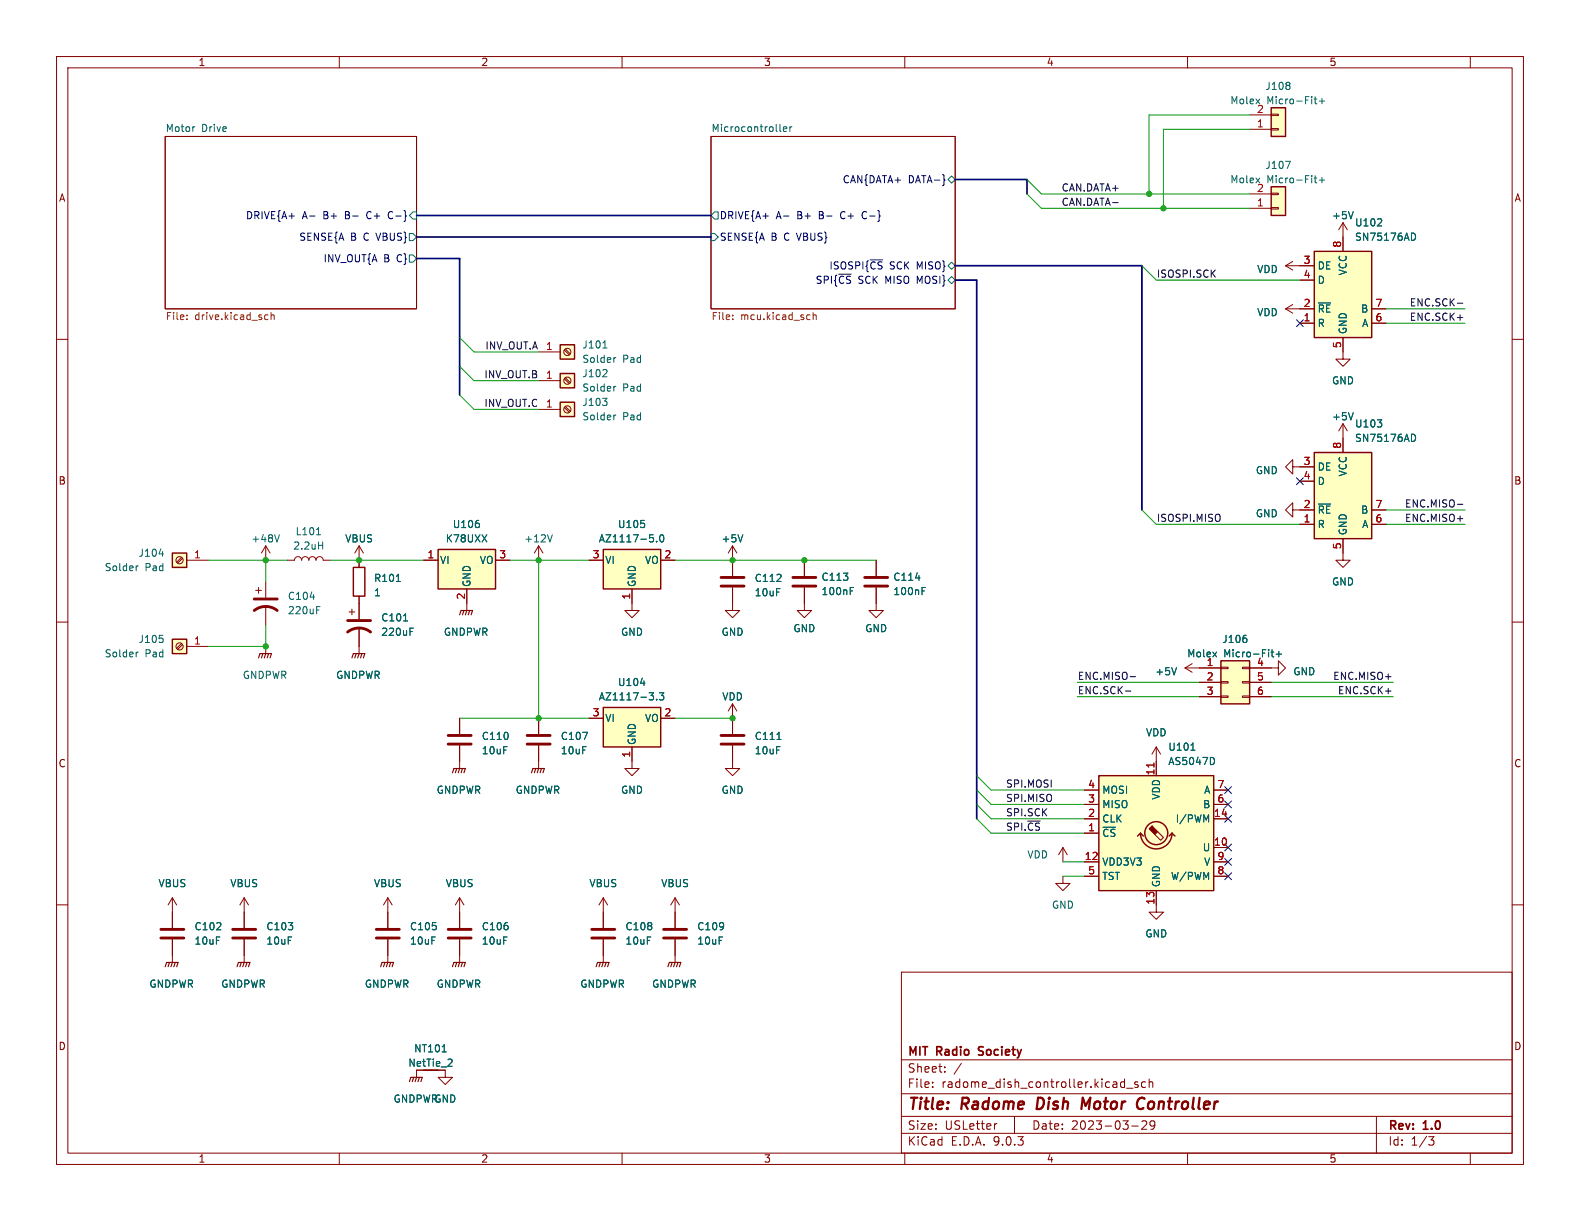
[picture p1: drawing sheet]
<svg xmlns="http://www.w3.org/2000/svg" width="279mm" height="216mm" viewBox="0 0 279 216" stroke-linecap="round" stroke-linejoin="round" font-family="sans-serif">
<g fill="none" stroke="#840000" stroke-width=".18">
<path d="M10 10h259.4v195.9h-259.4zM12 12h255.4v191.9h-255.4zM60 10v2M110 10v2M160 10v2M210 10v2M260 10v2M29.2 24.1h44.5v30.5h-44.5zM125.7 24.1h43.2v30.5h-43.2zM10 60h2M267.4 60h2M237.5 97.8v1.3h1.3l-1.3 1.2-1.3-1.2h1.3"/>
<path d="M10 110h2M267.4 110h2M30.5 158.8l-.8 1.2M30.5 158.8l.7 1.2M30.5 158.8v2.5M188 154.9v1.3h1.2l-1.2 1.3-1.3-1.3h1.3M188 149.9l-.8 1.2M188 149.9l.7 1.2M188 149.9v2.5M10 160h2M159.4 171.9h108v32h-108zM267.4 160h2"/>
<path d="M159.4 197.4h108M159.4 193.4h108M159.4 187.4h108M164.9 192.1v.2M164.9 191.4v.1M167.1 189.4v.2M167.1 188.7v.1M170 188l-1.3 1.9M176.3 198.7l-.3 .1M179.4 197.4v3M198.7 191.3l.2 .1M198.9 190.8v1.5"/>
<path d="M198.9 192.2l-.2 .1M199.2 192.4h1.2M200.1 199.1h1.2M201.2 191.4l-.3-.1-.3 .2 .1 .2 .5 .2v.3h-.6M201.9 198.3l.6-.1 .2 .1 .1 .3-.9 1.1h.9M202.6 191.4l-.5-.1-.2 .3v.4l.1 .2h.6M203.2 191.4l.2-.1 .4 .1 .1 .9M203.2 190.8v1.5M204.2 198.8l-.3 .3h-.3l-.2-.3 .1-.5 .4-.1 .2 .1a.99 .99 0 0 1-.3 1.4h-.3M243.4 197.4v6.5M60 203.9v2M110 203.9v2"/>
<path d="M159.4 200.4h108M160 203.9v2M210 203.9v2M252.6 201h1l-.5 .6 .4 .1 .1 .5-.3 .3h-.4M260 203.9v2"/>
</g>
<path d="M183.6 194.1l-.3 2h.5M192.8 194.1l-.8 1.4-.5-1.4-.3 2M201.9 194.1l.5 .2M202.2 195.9l-.4 .2" fill="none" stroke="#840000" stroke-width=".4"/>
<path d="M173 186.5l.2 .1M173.1 185.2v.4" fill="none" stroke="#840000" stroke-width=".3"/>
<g fill="none" stroke="#006464" stroke-width=".18">
<path d="M34.3 22.4h.2M73 37.5h.7v1.2h-.7l-.6-.6zM126.4 37.5h.6v1.2h-.6l-.7-.6zM137.9 23.1l.2 .2M138.5 22.8l.6-.1v-.2l-.4-.1-.2 .2 .1 .6h.5M139.7 22.4v.9M140 22.4l-.3 .3M167.6 31.8l.7-.7 .6 .7-.6 .6zM72.4 41.3h.6l.7 .6-.7 .6h-.6zM72.4 45.1h.6l.7 .6-.7 .7h-.6zM125.7 41.3h.7l.6 .6-.6 .6h-.7zM167.6 47l.7-.6 .6 .6-.6 .6z"/>
<path d="M168.3 48.9l.6 .6-.6 .7-.7-.7z"/>
</g>
<path d="M68.9 37.5l-.2 .5 .2 .6M152.7 37.5l-.3 .5 .3 .6M167 31.8h.1l-.1 .1" fill="none" stroke="#000084" stroke-width=".18"/>
<path d="M33.1 56.4v.1M33.1 55.7v.2M47 55.7h.4M47.4 56.5h-.4M47.9 55.8l.2-.1h.3l.1 .8M47.9 55.2v1.3M129.6 56.4v.1M129.6 55.7v.2M143.1 55.7h.1M143.2 56.5h-.1M143.8 55.2v1.3M143.8 55.8l.2-.1h.3v.8" fill="none" stroke="#725600" stroke-width=".18"/>
<path d="M215.9 116.8h5.1v7.7h-5.1z" fill="#ffffc2"/>
<path d="M215.9 116.8h5.1v7.7h-5.1z" fill="none" stroke="#840000" stroke-width=".25"/>
<g fill="none" stroke="#840000" stroke-width=".18">
<path d="M209.5 118.1h6.4M209.5 118.1l1.3 .8M210.8 117.3l-1.3 .8M215.9 118h1.3v.2h-1.3zM219.7 118h1.3v.2h-1.3zM221 118.1h5.1v-1.3l1.2 1.3-1.2 1.3v-1.3M204.5 132.1l-.8 1.3M204.5 132.1l.7 1.3M204.5 132.1v2.5M212.1 120.7h3.8M212.1 123.2h3.8M215.9 120.5h1.3v.3h-1.3z"/>
<path d="M215.9 123.1h1.3v.2h-1.3zM219.7 120.5h1.3v.3h-1.3zM219.7 123.1h1.3v.2h-1.3zM221 120.7h3.8M221 123.2h3.8M204.5 160v1.3h1.2l-1.2 1.3-1.3-1.3h1.3"/>
</g>
<path d="M208 118.1l-.4 1.2M220.4 112.9l.1 .2-.1 .4M224.8 115.3h.4M224.9 114.9v1.1l.3 .1M225.7 115.7h.9M226.2 115.2v.9" fill="none" stroke="#006464" stroke-width=".18"/>
<path d="M194.3 137.2h20.3v20.3h-20.3z" fill="#ffffc2"/>
<g fill="none" stroke="#840000" stroke-width=".25">
<path d="M194.3 137.2h20.3v20.3h-20.3zM201.7 147.3a2.79 2.79 0 0 0 2.8 2.8 2.79 2.79 0 0 0 2.8-2.8M201.7 147.3l-.5 .5M201.7 147.3l.5 .5M207.3 147.3l-.5 .5M207.3 147.3l.5 .5"/>
<circle cx="204.5" cy="147.3" r="2.03"/>
</g>
<path d="M203.7 146.1l1 1-.5 .5-1-1 .5-.5 .1 .1z" fill="#840000" stroke="#840000" stroke-width=".18"/>
<g fill="none" stroke="#840000" stroke-width=".18">
<path d="M237.5 74.9l-.8 1.3M237.5 74.9l.8 1.3M237.5 74.9v2.6M47 96.5v2.6M47 96.5l-.8 1.3M47 96.5l.8 1.3M45.2 104.4h1M45.7 103.9v1M47 102.9v2.8M47 107.2v3.3M47 114.3v1.3M191.8 139.7h2.5"/>
<path d="M204.5 134.6v2.6M214.6 139.7h2.6M43.2 158.8v5.3M43.2 158.8l-.8 1.2M43.2 158.8l.7 1.2M68.6 158.8v2.5M68.6 158.8l-.8 1.2M68.6 158.8l.7 1.2M191.8 142.2h2.5M191.8 144.8h2.5M191.8 147.3h2.5M191.8 152.4h2.5"/>
<path d="M191.8 154.9h2.5M204.5 157.5v2.5M204.7 147.1l1 1-.5 .5-1-1M214.6 142.2h2.6M214.6 144.8h2.6M214.6 152.4h2.6M214.6 154.9h2.6M214.6 149.9h2.6M30.5 161.3v2.8M30.5 166.1v4.1M43.2 166.1v4.1M68.6 168.9v1.3"/>
</g>
<path d="M204.1 134.9v.7" fill="none" stroke="#a90000" stroke-width=".18"/>
<path d="M239.3 73l-.4 1.2M49.4 94.6l-.4 1.2M54.8 105.6h.8M56 107.9h.4M56 107.3h.6M210.6 132.7h.7M214.5 134l.3 .5-.3 .6M213.3 145l.4-.9v1.3" fill="none" stroke="#006464" stroke-width=".18"/>
<g fill="none" stroke="#840000" stroke-width=".2">
<path d="M45.7 116.3l.3-.7h2l-.2 .7M46.5 115.6l-.3 .7M47 115.6l-.3 .7M47.5 115.6l-.3 .7M29.2 170.9l.3-.7h2l-.3 .7M30 170.2l-.3 .7M30.5 170.2l-.3 .7M31 170.2l-.3 .7M41.9 170.9l.3-.7h2l-.3 .7M42.7 170.2l-.3 .7M43.2 170.2l-.3 .7M43.7 170.2l-.3 .7"/>
<path d="M67.3 170.9l.3-.7h2l-.3 .7M68.1 170.2l-.3 .7M68.6 170.2l-.3 .7M69.1 170.2l-.3 .7"/>
</g>
<path d="M45 108a3.3 3.3 0 0 1 4 0M45 105.9h4M28.4 164.3h4.1M28.4 165.9h4.1M41.1 164.3h4.1M41.1 165.9h4.1" fill="none" stroke="#840000" stroke-width=".51"/>
<path d="M30.5 113h2.5v2.6h-2.5z" fill="#ffffc2"/>
<path d="M30.5 113h2.5v2.6h-2.5z" fill="none" stroke="#840000" stroke-width=".25"/>
<g fill="none" stroke="#840000" stroke-width=".18">
<path d="M32.1 113.8l-.9 .8M32.3 114l-.9 .8M33 114.3h3.8"/>
<circle cx="31.7" cy="114.3" r=".63"/>
</g>
<path d="M24.4 115.3l-.3 .1M28.2 112.3h.6M28.7 112.9l.2 .2-.2 .4" fill="none" stroke="#006464" stroke-width=".18"/>
<path d="M30.5 97.8h2.5v2.5h-2.5z" fill="#ffffc2"/>
<path d="M30.5 97.8h2.5v2.5h-2.5zM62.5 100.3h2v5.1h-2z" fill="none" stroke="#840000" stroke-width=".25"/>
<g fill="none" stroke="#840000" stroke-width=".18">
<path d="M32.1 98.6l-.9 .8M32.3 98.7l-.9 .9M33 99.1h3.8M63.5 96.5l-.8 1.3M63.5 96.5l.8 1.3M63.5 96.5v3.8M61.7 108.2h1M62.2 107.7v1M63.5 105.4v4.1M63.5 111v4.6"/>
<circle cx="31.7" cy="99.1" r=".63"/>
</g>
<path d="M28.1 97.9h.8M24.4 100.1l-.3 .1M70.1 102.8h.7M71.4 109.8h.7M72.5 111.7h.4M72.5 111.1h.6" fill="none" stroke="#006464" stroke-width=".18"/>
<path d="M61.5 111.8a3.3 3.3 0 0 1 4 0M61.5 109.7h4" fill="none" stroke="#840000" stroke-width=".51"/>
<path d="M62.2 116.3l.3-.7h2l-.2 .7M63 115.6l-.3 .7M63.5 115.6l-.3 .7M64 115.6l-.2 .7" fill="none" stroke="#840000" stroke-width=".2"/>
<path d="M224.8 19.1h2.5v5h-2.5z" fill="#ffffc2"/>
<path d="M224.8 19.1h2.5v5h-2.5z" fill="none" stroke="#840000" stroke-width=".25"/>
<path d="M221 22.9h3.8M221 20.3h3.8M224.8 22.7h1.3v.3h-1.3zM224.8 20.2h1.3v.2h-1.3z" fill="none" stroke="#840000" stroke-width=".18"/>
<path d="M228 14.6l.1 .2-.1 .2M228 15.2l.1 .1-.1 .5M232.4 17.5h.5M232.6 17.1v1.1l.3 .2M233.3 17.9h1M233.8 17.4v1" fill="none" stroke="#006464" stroke-width=".18"/>
<path d="M224.8 33h2.5v5.1h-2.5z" fill="#ffffc2"/>
<path d="M224.8 33h2.5v5.1h-2.5z" fill="none" stroke="#840000" stroke-width=".25"/>
<g fill="none" stroke="#840000" stroke-width=".18">
<path d="M221 36.8h3.8M221 34.3h3.8M224.8 36.7h1.3v.3h-1.3zM224.8 34.2h1.3v.2h-1.3zM95.2 96.5v2.6M95.2 96.5l-.7 1.3M95.2 96.5l.8 1.3M82.5 106.7v1.3M111.8 106.7v1.3h1.2l-1.2 1.2-1.3-1.2h1.3M142.2 106.7v1.3h1.3l-1.3 1.2-1.2-1.2h1.2M81.3 127v2.8M81.3 131.8v4.1"/>
<path d="M95.2 127v2.8M95.2 131.8v4.1M111.8 134.6v1.3h1.2l-1.2 1.3-1.3-1.3h1.3M81.3 158.8v5.3M81.3 158.8l-.8 1.2M81.3 158.8l.7 1.2M106.7 158.8v5.3M106.7 158.8l-.8 1.2M106.7 158.8l.7 1.2M119.4 158.8l-.8 1.2M119.4 158.8l.7 1.2M119.4 158.8v5.3"/>
<path d="M68.6 161.3v2.8M68.6 166.1v2.8M81.3 166.1v4.1M106.7 166.1v4.1M119.4 166.1v4.1M73.7 189.2v1.3M78.7 189.2v1.3h1.3l-1.3 1.3-1.2-1.3h1.2"/>
</g>
<path d="M227.3 28.5h.9l-.6 1.3M232.4 31.5h.5M232.6 31.1v1l.3 .2M233.3 31.8h1M233.8 31.4v.9M97.7 94.6l-.5 1.2M103 129.5h.9l-.6 1.3M78.2 186h.7M79.7 187.3l.2 .2v.3l-.7 .7h.7" fill="none" stroke="#006464" stroke-width=".18"/>
<g fill="none" stroke="#840000" stroke-width=".2">
<path d="M81.3 108.7l.2-.7h2.1l-.3 .7M82 108l-.2 .7M82.5 108l-.2 .7M83.1 108l-.3 .7M80 136.7l.3-.8h2l-.3 .8M80.8 135.9l-.3 .8M81.3 135.9l-.3 .8M81.8 135.9l-.3 .8M94 136.7l.2-.8h2.1l-.3 .8M94.7 135.9l-.2 .8M95.2 135.9l-.2 .8M95.8 135.9l-.3 .8"/>
<path d="M80 170.9l.3-.7h2l-.3 .7M80.8 170.2l-.3 .7M81.3 170.2l-.3 .7M81.8 170.2l-.3 .7M105.4 170.9l.3-.7h2l-.3 .7M106.2 170.2l-.3 .7M106.7 170.2l-.3 .7M107.2 170.2l-.3 .7M118.1 170.9l.3-.7h2l-.3 .7M118.9 170.2l-.3 .7M119.4 170.2l-.3 .7M119.9 170.2l-.3 .7"/>
<path d="M72.4 191.3l.2-.8h2.1l-.3 .8M73.2 190.5l-.3 .8M73.7 190.5l-.3 .8M74.2 190.5l-.3 .8"/>
</g>
<path d="M79.2 130h4.1M79.2 131.6h4.1M93.2 130h4.1M93.2 131.6h4.1M66.5 164.3h4.1M66.5 165.9h4.1M79.2 164.3h4.1M79.2 165.9h4.1M104.6 164.3h4.1M104.6 165.9h4.1M117.3 164.3h4.1M117.3 165.9h4.1" fill="none" stroke="#840000" stroke-width=".51"/>
<path d="M106.7 125.1h10.1v7h-10.1z" fill="#ffffc2"/>
<path d="M106.7 125.1h10.1v7h-10.1z" fill="none" stroke="#840000" stroke-width=".25"/>
<g fill="none" stroke="#840000" stroke-width=".18">
<path d="M237.5 39.4l-.8 1.2M237.5 39.4l.8 1.2M237.5 39.4v2.5M227.3 47l1.3 .8M227.3 47h2.6M227.3 54.6l1.3 .8M227.3 54.6h2.6M228.6 46.2l-1.3 .8M228.6 53.8l-1.3 .8M237.5 62.2v1.3h1.3l-1.3 1.3-1.3-1.3h1.3M228.6 90.2v-1.3l-1.3 1.3 1.3 1.2v-1.2h1.3M228.6 82.6v-1.3l-1.3 1.3 1.3 1.2v-1.2h1.3"/>
<path d="M104.1 127h2.6M111.8 132.1v2.5M116.8 127h2.6"/>
</g>
<path d="M239.3 37.4l-.4 1.3M113.3 120.8h.8M116.1 123.6v.2M116.6 122.5h.8l-.4 .5 .3 .1v.5l-.2 .2-.5-.2" fill="none" stroke="#006464" stroke-width=".18"/>
<path d="M232.4 44.5h10.2v15.2h-10.2z" fill="#ffffc2"/>
<path d="M232.4 44.5h10.2v15.2h-10.2z" fill="none" stroke="#840000" stroke-width=".25"/>
<path d="M229.9 47h2.5M229.9 49.5h2.5M229.9 54.6h2.5M229.9 57.2h2.5M237.5 41.9v2.6M237.5 59.7v2.5M242.6 54.6h2.5M242.6 57.2h2.5" fill="none" stroke="#840000" stroke-width=".18"/>
<path d="M243.6 39.9h.7M244.3 38.8v.4M233.1 53.6h2.2M249.6 41.2a.64 .64 0 0 1 .7 .7 .64 .64 0 0 1-.7 .6" fill="none" stroke="#006464" stroke-width=".18"/>
<path d="M232.4 80h10.2v15.3h-10.2z" fill="#ffffc2"/>
<path d="M232.4 80h10.2v15.3h-10.2z" fill="none" stroke="#840000" stroke-width=".25"/>
<path d="M237.5 77.5v2.5M50.8 99.1h1.3a.64 .64 0 0 1 .6-.7 .64 .64 0 0 1 .6 .7 .64 .64 0 0 1 .7-.7 .64 .64 0 0 1 .6 .7 .64 .64 0 0 1 .6-.7 .64 .64 0 0 1 .7 .7 .64 .64 0 0 1 .6-.7 .64 .64 0 0 1 .6 .7h1.3M142.2 99.1v2.8M229.9 82.6h2.5M229.9 85.1h2.5M229.9 90.2h2.5M229.9 92.7h2.5M237.5 95.3v2.5M242.6 90.2h2.5M242.6 92.7h2.5M142.2 103.9v2.8" fill="none" stroke="#840000" stroke-width=".18"/>
<path d="M243.6 74.2h.7l-.4 .5M244.3 74.8v.6M249.6 76.8a.64 .64 0 0 1 .7 .6 .64 .64 0 0 1-.7 .6M56 94.6h.7M56.3 96.4h.8M57.1 95.8v1.3M233.1 89.1h2.2M150.4 104.5h.4M150.4 103.9h.6" fill="none" stroke="#006464" stroke-width=".18"/>
<path d="M140.2 102.1h4.1M140.2 103.6h4.1" fill="none" stroke="#840000" stroke-width=".51"/>
<path d="M77.5 97.2h10.1v6.9h-10.1z" fill="#ffffc2"/>
<path d="M77.5 97.2h10.1v6.9h-10.1z" fill="none" stroke="#840000" stroke-width=".25"/>
<path d="M74.9 99.1h2.6M87.6 99.1h2.6M82.5 104.1v2.6M129.5 106.7v1.3h1.3l-1.3 1.2-1.2-1.2h1.2M129.5 131.8v4.1h1.3l-1.3 1.3-1.2-1.3h1.2M129.5 124.5v5.3M129.5 124.5l-.7 1.2M129.5 124.5l.8 1.2" fill="none" stroke="#840000" stroke-width=".18"/>
<path d="M84.7 92.6v.6M137.4 130.8h.7" fill="none" stroke="#006464" stroke-width=".18"/>
<path d="M127.5 130h4.1M127.5 131.6h4.1" fill="none" stroke="#840000" stroke-width=".51"/>
<path d="M99.1 66h2.5v2.6h-2.5z" fill="#ffffc2"/>
<path d="M99.1 66h2.5v2.6h-2.5z" fill="none" stroke="#840000" stroke-width=".25"/>
<g fill="none" stroke="#840000" stroke-width=".18">
<path d="M95.2 67.3h3.9M99.8 67l.9 .8M100 66.8l.8 .8"/>
<circle cx="100.3" cy="67.3" r=".63"/>
</g>
<path d="M107.2 65.4l.1 .2v.3l-.8 .7h.8M108.9 68.3l-.3 .1" fill="none" stroke="#006464" stroke-width=".18"/>
<path d="M99.1 71.1h2.5v2.6h-2.5z" fill="#ffffc2"/>
<path d="M99.1 71.1h2.5v2.6h-2.5z" fill="none" stroke="#840000" stroke-width=".25"/>
<g fill="none" stroke="#840000" stroke-width=".18">
<path d="M95.2 72.4h3.9M99.8 72.1l.9 .8M100 71.9l.8 .8"/>
<circle cx="100.3" cy="72.4" r=".63"/>
</g>
<path d="M106.5 70.4h.8l-.4 .5M107.2 71l.1 .2-.1 .4M108.9 73.4l-.3 .1" fill="none" stroke="#006464" stroke-width=".18"/>
<path d="M99.1 61h2.5v2.5h-2.5z" fill="#ffffc2"/>
<path d="M99.1 61h2.5v2.5h-2.5z" fill="none" stroke="#840000" stroke-width=".25"/>
<g fill="none" stroke="#840000" stroke-width=".18">
<path d="M95.2 62.2h3.9M99.8 61.9l.9 .8M100 61.7l.8 .9M129.5 96.5v5.4M129.5 96.5l-.7 1.3M129.5 96.5l.8 1.3M129.5 103.9v2.8"/>
<circle cx="100.3" cy="62.2" r=".63"/>
</g>
<path d="M106.6 61.5h.7M108.9 63.2l-.3 .2M131.4 94.6l-.5 1.2" fill="none" stroke="#006464" stroke-width=".18"/>
<path d="M127.5 102.1h4.1M127.5 103.6h4.1" fill="none" stroke="#840000" stroke-width=".51"/>
<path d="M106.7 97.2h10.1v6.9h-10.1z" fill="#ffffc2"/>
<path d="M106.7 97.2h10.1v6.9h-10.1z" fill="none" stroke="#840000" stroke-width=".25"/>
<g fill="none" stroke="#840000" stroke-width=".18">
<path d="M229.9 47h2.5M229.9 49.5h2.5M229.9 54.6h2.5M229.9 57.2h2.5M237.5 41.9v2.6M237.5 59.7v2.5M242.6 54.6h2.5M242.6 57.2h2.5M237.5 77.5v2.5M63.5 99.1v1.2M74.9 99.1h2.6M87.6 99.1h2.6"/>
<path d="M104.1 99.1h2.6M116.8 99.1h2.6M129.5 99.1v2.8M142.2 99.1v2.8M154.9 99.1v2.8M229.9 82.6h2.5M229.9 85.1h2.5M229.9 90.2h2.5M229.9 92.7h2.5M237.5 95.3v2.5M242.6 90.2h2.5M242.6 92.7h2.5"/>
<path d="M63.5 105.4v4.1M63.5 111v3.3M82.5 104.1v2.6M111.8 104.1v2.6M129.5 103.9v2.8M142.2 103.9v2.8M154.9 103.9v4.1h1.3l-1.3 1.2-1.2-1.2h1.2M212.1 118.1h3.8M221 118.1h3.8M81.3 127v2.8M81.3 131.8v2.8M95.2 127v2.8"/>
<path d="M95.2 131.8v2.8M104.1 127h2.6M111.8 132.1v2.5M116.8 127h2.6M129.5 127v2.8M129.5 131.8v2.8M191.8 139.7h2.5M204.5 134.6v2.6M212.1 120.7h3.8M212.1 123.2h3.8M214.6 139.7h2.6M221 120.7h3.8"/>
<path d="M221 123.2h3.8M191.8 142.2h2.5M191.8 144.8h2.5M191.8 147.3h2.5M191.8 152.4h2.5M191.8 154.9h2.5M204.5 157.5v2.5M214.6 142.2h2.6M214.6 144.8h2.6M214.6 152.4h2.6M214.6 154.9h2.6M214.6 149.9h2.6"/>
<path d="M30.5 161.3v2.8M30.5 166.1v2.8M43.2 161.3v2.8M43.2 166.1v2.8M68.6 161.3v2.8M68.6 166.1v2.8M81.3 161.3v2.8M81.3 166.1v2.8M106.7 161.3v2.8M106.7 166.1v2.8M119.4 161.3v2.8M119.4 166.1v2.8"/>
</g>
<g fill="none" stroke="#006464" stroke-width=".18">
<path d="M239.3 37.4l-.4 1.3M243.6 39.9h.7M244.3 38.8v.4M233.1 53.6h2.2M249.6 41.2a.64 .64 0 0 1 .7 .7 .64 .64 0 0 1-.7 .6M239.3 73l-.4 1.2M243.6 74.2h.7l-.4 .5M244.3 74.8v.6M249.6 76.8a.64 .64 0 0 1 .7 .6 .64 .64 0 0 1-.7 .6M84.7 92.6v.6M113.9 92.6v.6M116.1 95.7v.1"/>
<path d="M116.8 94.7l.2-.1a.68 .68 0 0 1 .4 .6 .68 .68 0 0 1-.4 .6l-.2-.1-.1-.4zM131.4 94.6l-.5 1.2M233.1 89.1h2.2M70.1 102.8h.7M71.4 109.8h.7M72.5 111.7h.4M72.5 111.1h.6M150.4 104.5h.4M150.4 103.9h.6M161.9 102.2h.8M163.1 104.5h.4M163.1 103.9h.6"/>
<path d="M208 118.1l-.4 1.2M220.4 112.9l.1 .2-.1 .4M224.8 115.3h.4M224.9 114.9v1.1l.3 .1M225.7 115.7h.9M226.2 115.2v.9M103 129.5h.9l-.6 1.3M113.3 120.8h.8M116.1 123.6v.2M116.6 122.5h.8l-.4 .5 .3 .1v.5l-.2 .2-.5-.2M137.4 130.8h.7M210.6 132.7h.7"/>
<path d="M214.5 134l.3 .5-.3 .6M213.3 145l.4-.9v1.3M78.2 186h.7M79.7 187.3l.2 .2v.3l-.7 .7h.7"/>
</g>
<path d="M152.9 102.1h4.1M152.9 103.6h4.1" fill="none" stroke="#840000" stroke-width=".51"/>
<path d="M196.7 35.8h1M257.7 53.6h1M257.7 56.2h1M257.7 89.2h1M199.9 119.7h.9M199 122.2h1M245 122.2h1" fill="none" stroke="#0f0f0f" stroke-width=".18"/>
<path d="M73.7 38.1h52M168.9 31.8h12.7v2.5M73.7 45.7h7.6v24.2M73.7 41.9h52M168.9 49.5h3.8v95.3M168.9 47h33v43.2" fill="none" stroke="#000084" stroke-width=".3"/>
<g fill="none" stroke="#009600" stroke-width=".18">
<path d="M181.6 31.8l2.5 2.5h36.9M181.6 34.3l2.5 2.5h36.9M221 22.9h-15.3v13.9M221 20.3h-17.8v14M81.3 59.7l2.5 2.5h11.4M201.9 47l2.6 2.5h25.4M245.1 54.6h14M245.1 57.2h14M81.3 69.9l2.5 2.5h11.4M81.3 64.8l2.5 2.5h11.4M36.8 99.1h14M47 99.1v3.8"/>
<path d="M58.4 99.1h16.5M90.2 99.1h13.9M95.2 99.1v27.9M119.4 99.1h35.5M201.9 90.2l2.6 2.5h25.4M245.1 90.2h14M245.1 92.7h14M47 110.5v3.8h-10.2M81.3 127h22.8M119.4 127h10.1M172.7 137.2l2.6 2.5h16.5M172.7 139.7l2.6 2.5h16.5"/>
<path d="M190.5 120.7h21.6M190.5 123.2h21.6M224.8 120.7h21.6M224.8 123.2h21.6M172.7 142.2l2.6 2.6h16.5M172.7 144.8l2.6 2.5h16.5M188 154.9h3.8M188 152.4h3.8"/>
</g>
<g fill="none" stroke="#000084" stroke-width=".18">
<path d="M229.3 56.5l1.2 1.3M230.5 56.5l-1.2 1.3M229.3 84.5l1.2 1.2M230.5 84.5l-1.2 1.2M216.6 139.1l1.2 1.2M217.8 139.1l-1.2 1.2M216.6 154.3l1.2 1.2M216.6 151.8l1.2 1.2M216.6 144.2l1.2 1.2M216.6 149.3l1.2 1.2M216.6 141.6l1.2 1.2M217.8 154.3l-1.2 1.2"/>
<path d="M217.8 151.8l-1.2 1.2M217.8 144.2l-1.2 1.2M217.8 149.3l-1.2 1.2M217.8 141.6l-1.2 1.2"/>
</g>
<path d="M204.1 134.9v.7" fill="none" stroke="#a90000" stroke-width=".18"/>
<g fill="#009600" stroke="#009600" stroke-width=".18">
<circle cx="142.2" cy="99.1" r=".46"/>
<circle cx="129.5" cy="99.1" r=".46"/>
<circle cx="95.2" cy="127" r=".46"/>
<circle cx="129.5" cy="127" r=".46"/>
<circle cx="203.2" cy="34.3" r=".46"/>
<circle cx="205.7" cy="36.8" r=".46"/>
<circle cx="63.5" cy="99.1" r=".46"/>
<circle cx="47" cy="114.3" r=".46"/>
<circle cx="47" cy="99.1" r=".46"/>
<circle cx="95.2" cy="99.1" r=".46"/>
</g>
<g font-size="2.8" fill="#840000">
<text x="160.4" y="196.8">Title:</text>
<text x="170.1" y="196.8">Radome</text>
<text x="184.2" y="196.8">Dish</text>
<text x="192.9" y="196.8">Motor</text>
<text x="203.5" y="196.8">Controller</text>
</g>
<g font-size="2.1" fill="#840000">
<text x="160.4" y="189.9">Sheet:</text>
<text x="160.4" y="187.1">MIT</text>
<text x="165.7" y="187.1">Radio</text>
<text x="173.7" y="187.1">Society</text>
<text x="160.4" y="192.6">File:</text>
<text x="166.5" y="192.6">radome_dish_controller.kicad_sch</text>
<text x="160.4" y="202.8">KiCad</text>
<text x="160.4" y="200">Size:</text>
<text x="167.1" y="200">USLetter</text>
<text x="168.1" y="202.8">E.D.A.</text>
<text x="175.7" y="202.8">9.0.3</text>
<text x="182.4" y="200">Date:</text>
<text x="189.4" y="200">2023-03-29</text>
<text x="245.4" y="200.2">Rev:</text>
<text x="245.4" y="202.8">Id:</text>
<text x="249.5" y="202.8">1/3</text>
<text x="251.8" y="200.2">1.0</text>
</g>
<g font-size="1.8" fill="#840000">
<text x="35" y="11.9">1</text>
<text x="85" y="11.9">2</text>
<text x="135" y="11.9">3</text>
<text x="185" y="11.9">4</text>
<text x="235" y="11.9">5</text>
<text x="10.3" y="35.9">A</text>
<text x="267.7" y="35.9">A</text>
<text x="10.3" y="85.9">B</text>
<text x="267.7" y="85.9">B</text>
<text x="10.3" y="135.9">C</text>
<text x="267.7" y="135.9">C</text>
<text x="10.3" y="185.9">D</text>
<text x="267.7" y="185.9">D</text>
<text x="72.1" y="188.8">NetTie_2</text>
<text x="35" y="205.8">1</text>
<text x="85" y="205.8">2</text>
<text x="135" y="205.8">3</text>
<text x="185" y="205.8">4</text>
<text x="235" y="205.8">5</text>
</g>
<g font-size="1.8" fill="#006464">
<text x="223.7" y="16.1">J108</text>
<text x="29.2" y="23.4">Motor</text>
<text x="35.6" y="23.4">Drive</text>
<text x="125.7" y="23.4">Microcontroller</text>
<text x="217.5" y="18.6">Molex</text>
<text x="224" y="18.6">Micro-Fit+</text>
<text x="217.5" y="32.6">Molex</text>
<text x="223.7" y="30.1">J107</text>
<text x="224" y="32.6">Micro-Fit+</text>
<text x="235.5" y="39">+5V</text>
<text x="239.5" y="40.2">U102</text>
<text x="232.9" y="47.9">DE</text>
<text x="239.5" y="42.8">SN75176AD</text>
<text x="222.2" y="48.5">VDD</text>
<text x="232.9" y="50.4">D</text>
<text x="238.4" y="48.8" transform="rotate(-90 238.4 48.8)">VCC</text>
<text x="222.2" y="56.1">VDD</text>
<text x="232.9" y="55.5">~{RE}</text>
<text x="232.9" y="58">R</text>
<text x="238.4" y="59.2" transform="rotate(-90 238.4 59.2)">GND</text>
<text x="240.6" y="55.5">B</text>
<text x="240.8" y="58">A</text>
<text x="102.9" y="61.8">J101</text>
<text x="102.9" y="64.4">Solder</text>
<text x="110.1" y="64.4">Pad</text>
<text x="102.9" y="66.9">J102</text>
<text x="102.9" y="69.4">Solder</text>
<text x="102.9" y="72">J103</text>
<text x="110.1" y="69.4">Pad</text>
<text x="235.5" y="68.2">GND</text>
<text x="102.9" y="74.5">Solder</text>
<text x="110.1" y="74.5">Pad</text>
<text x="235.5" y="74.5">+5V</text>
<text x="239.5" y="75.8">U103</text>
<text x="232.9" y="83.4">DE</text>
<text x="239.5" y="78.3">SN75176AD</text>
<text x="222" y="84">GND</text>
<text x="232.9" y="86">D</text>
<text x="238.4" y="84.3" transform="rotate(-90 238.4 84.3)">VCC</text>
<text x="52.2" y="94.8">L101</text>
<text x="80" y="93.6">U106</text>
<text x="109.2" y="93.6">U105</text>
<text x="222" y="91.7">GND</text>
<text x="232.9" y="91">~{RE}</text>
<text x="232.9" y="93.6">R</text>
<text x="238.4" y="94.7" transform="rotate(-90 238.4 94.7)">GND</text>
<text x="240.6" y="91">B</text>
<text x="240.8" y="93.6">A</text>
<text x="18.4" y="101.2">Solder</text>
<text x="24.4" y="98.7">J104</text>
<text x="25.6" y="101.2">Pad</text>
<text x="44.3" y="96.1">+48V</text>
<text x="51.8" y="97.4">2.2uH</text>
<text x="60.9" y="96.1">VBUS</text>
<text x="77.7" y="99.9">VI</text>
<text x="78.7" y="96.1">K78UXX</text>
<text x="84.8" y="99.9">VO</text>
<text x="92.6" y="96.1">+12V</text>
<text x="105.8" y="96.1">AZ1117-5.0</text>
<text x="106.9" y="99.9">VI</text>
<text x="114" y="99.9">VO</text>
<text x="127.5" y="96.1">+5V</text>
<text x="50.8" y="106.3">C104</text>
<text x="66" y="103.1">R101</text>
<text x="66" y="105.6">1</text>
<text x="83.4" y="103.9" transform="rotate(-90 83.4 103.9)">GND</text>
<text x="112.6" y="103.9" transform="rotate(-90 112.6 103.9)">GND</text>
<text x="133.4" y="103.1">C112</text>
<text x="133.4" y="105.6">10uF</text>
<text x="145.2" y="102.9">C113</text>
<text x="145.2" y="105.4">100nF</text>
<text x="157.9" y="102.9">C114</text>
<text x="157.9" y="105.4">100nF</text>
<text x="235.5" y="103.7">GND</text>
<text x="24.4" y="113.9">J105</text>
<text x="50.8" y="108.8">220uF</text>
<text x="67.3" y="110.1">C101</text>
<text x="67.3" y="112.6">220uF</text>
<text x="78.4" y="112.6">GNDPWR</text>
<text x="109.7" y="112.6">GND</text>
<text x="127.5" y="112.6">GND</text>
<text x="140.2" y="112">GND</text>
<text x="152.9" y="112">GND</text>
<text x="216" y="113.9">J106</text>
<text x="18.4" y="116.4">Solder</text>
<text x="25.6" y="116.4">Pad</text>
<text x="204.2" y="119.6">+5V</text>
<text x="209.8" y="116.4">Molex</text>
<text x="216.4" y="116.4">Micro-Fit+</text>
<text x="228.6" y="119.6">GND</text>
<text x="42.8" y="120.2">GNDPWR</text>
<text x="59.3" y="120.2">GNDPWR</text>
<text x="105.8" y="124.1">AZ1117-3.3</text>
<text x="109.2" y="121.5">U104</text>
<text x="127.6" y="124.1">VDD</text>
<text x="85.1" y="131">C110</text>
<text x="99.1" y="131">C107</text>
<text x="106.9" y="127.9">VI</text>
<text x="112.6" y="131.8" transform="rotate(-90 112.6 131.8)">GND</text>
<text x="114" y="127.9">VO</text>
<text x="133.4" y="131">C111</text>
<text x="202.6" y="130.4">VDD</text>
<text x="85.1" y="133.6">10uF</text>
<text x="99.1" y="133.6">10uF</text>
<text x="133.4" y="133.6">10uF</text>
<text x="206.5" y="135.5">AS5047D</text>
<text x="206.5" y="132.9">U101</text>
<text x="77.1" y="140.6">GNDPWR</text>
<text x="91.1" y="140.6">GNDPWR</text>
<text x="109.7" y="140.6">GND</text>
<text x="127.5" y="140.6">GND</text>
<text x="194.8" y="140.6">MOSI</text>
<text x="194.8" y="143.1">MISO</text>
<text x="205.3" y="141.5" transform="rotate(-90 205.3 141.5)">VDD</text>
<text x="212.6" y="143.1">B</text>
<text x="212.8" y="140.6">A</text>
<text x="194.8" y="145.6">CLK</text>
<text x="194.8" y="148.2">~{CS}</text>
<text x="207.8" y="145.6">I/PWM</text>
<text x="181.6" y="152">VDD</text>
<text x="194.8" y="153.3">VDD3V3</text>
<text x="194.8" y="155.8">TST</text>
<text x="207" y="155.8">W/PWM</text>
<text x="212.6" y="150.7">U</text>
<text x="212.8" y="153.3">V</text>
<text x="27.9" y="157.1">VBUS</text>
<text x="40.6" y="157.1">VBUS</text>
<text x="66" y="157.1">VBUS</text>
<text x="78.7" y="157.1">VBUS</text>
<text x="104.1" y="157.1">VBUS</text>
<text x="116.8" y="157.1">VBUS</text>
<text x="185.9" y="160.9">GND</text>
<text x="205.3" y="157" transform="rotate(-90 205.3 157)">GND</text>
<text x="34.3" y="164.7">C102</text>
<text x="34.3" y="167.2">10uF</text>
<text x="47" y="164.7">C103</text>
<text x="47" y="167.2">10uF</text>
<text x="72.4" y="164.7">C105</text>
<text x="72.4" y="167.2">10uF</text>
<text x="85.1" y="164.7">C106</text>
<text x="85.1" y="167.2">10uF</text>
<text x="110.5" y="164.7">C108</text>
<text x="110.5" y="167.2">10uF</text>
<text x="123.2" y="164.7">C109</text>
<text x="123.2" y="167.2">10uF</text>
<text x="202.4" y="166">GND</text>
<text x="26.3" y="174.9">GNDPWR</text>
<text x="39" y="174.9">GNDPWR</text>
<text x="64.4" y="174.9">GNDPWR</text>
<text x="77.1" y="174.9">GNDPWR</text>
<text x="102.5" y="174.9">GNDPWR</text>
<text x="115.2" y="174.9">GNDPWR</text>
<text x="73.1" y="186.3">NT101</text>
<text x="69.5" y="195.2">GNDPWR</text>
<text x="76.7" y="195.2">GND</text>
</g>
<g font-size="1.8" fill="#a90000">
<text x="222.2" y="22.6">1</text>
<text x="222.2" y="20.1">2</text>
<text x="222.2" y="34">2</text>
<text x="222.2" y="36.6">1</text>
<text x="230.4" y="46.7">3</text>
<text x="237.2" y="43.9" transform="rotate(-90 237.2 43.9)">8</text>
<text x="230.4" y="49.3">4</text>
<text x="230.4" y="54.4">2</text>
<text x="230.4" y="56.9">1</text>
<text x="243.1" y="54.4">7</text>
<text x="243.1" y="56.9">6</text>
<text x="96.4" y="62">1</text>
<text x="237.2" y="61.7" transform="rotate(-90 237.2 61.7)">5</text>
<text x="96.4" y="67.1">1</text>
<text x="96.4" y="72.1">1</text>
<text x="230.4" y="82.3">3</text>
<text x="237.2" y="79.4" transform="rotate(-90 237.2 79.4)">8</text>
<text x="230.4" y="84.8">4</text>
<text x="230.4" y="89.9">2</text>
<text x="243.1" y="89.9">7</text>
<text x="230.4" y="92.5">1</text>
<text x="243.1" y="92.5">6</text>
<text x="34.2" y="98.8">1</text>
<text x="75.5" y="98.8">1</text>
<text x="88.2" y="98.8">3</text>
<text x="104.7" y="98.8">3</text>
<text x="117.4" y="98.8">2</text>
<text x="237.2" y="97.2" transform="rotate(-90 237.2 97.2)">5</text>
<text x="82.3" y="106.1" transform="rotate(-90 82.3 106.1)">2</text>
<text x="111.5" y="106.1" transform="rotate(-90 111.5 106.1)">1</text>
<text x="34.2" y="114">1</text>
<text x="213.3" y="117.9">1</text>
<text x="222.2" y="117.9">4</text>
<text x="213.3" y="120.4">2</text>
<text x="213.3" y="122.9">3</text>
<text x="222.2" y="120.4">5</text>
<text x="222.2" y="122.9">6</text>
<text x="104.7" y="126.7">3</text>
<text x="117.4" y="126.7">2</text>
<text x="111.5" y="134.1" transform="rotate(-90 111.5 134.1)">1</text>
<text x="204.2" y="137.2" transform="rotate(-90 204.2 137.2)">11</text>
<text x="192.3" y="139.4">4</text>
<text x="192.3" y="142">3</text>
<text x="215.2" y="139.4">7</text>
<text x="215.2" y="142">6</text>
<text x="192.3" y="144.5">2</text>
<text x="192.3" y="147.1">1</text>
<text x="214.6" y="144.5">14</text>
<text x="214.6" y="149.6">10</text>
<text x="191.7" y="152.1">12</text>
<text x="192.3" y="154.7">5</text>
<text x="215.2" y="152.1">9</text>
<text x="215.2" y="154.7">8</text>
<text x="204.2" y="160.1" transform="rotate(-90 204.2 160.1)">13</text>
</g>
<g font-size="1.8" fill="#000084">
<text x="148.9" y="32.6">CAN{DATA+</text>
<text x="160.6" y="32.6">DATA-}</text>
<text x="43.4" y="39">DRIVE{A+</text>
<text x="53.5" y="39">A-</text>
<text x="57.3" y="39">B+</text>
<text x="61.3" y="39">B-</text>
<text x="65.3" y="39">C+</text>
<text x="69.3" y="39">C-}</text>
<text x="127.2" y="39">DRIVE{A+</text>
<text x="137.3" y="39">A-</text>
<text x="141.1" y="39">B+</text>
<text x="145.1" y="39">B-</text>
<text x="149.1" y="39">C+</text>
<text x="153.1" y="39">C-}</text>
<text x="52.8" y="42.8">SENSE{A</text>
<text x="57.1" y="46.6">INV_OUT{A</text>
<text x="62" y="42.8">B</text>
<text x="64.4" y="42.8">C VBUS}</text>
<text x="67.8" y="46.6">B</text>
<text x="70.3" y="46.6">C}</text>
<text x="127.2" y="42.8">SENSE{A</text>
<text x="136.3" y="42.8">B</text>
<text x="138.8" y="42.8">C VBUS}</text>
<text x="146.6" y="47.9">ISOSPI{~{CS}SCK</text>
<text x="162.2" y="47.9">MISO}</text>
<text x="144.1" y="50.4">SPI{~{CS}SCK</text>
<text x="156.6" y="50.4">MISO</text>
<text x="162.4" y="50.4">MOSI}</text>
</g>
<g font-size="1.8" fill="#0f0f0f">
<text x="187.6" y="33.9">CAN.DATA+</text>
<text x="187.6" y="36.5">CAN.DATA-</text>
<text x="204.5" y="49.2">ISOSPI.SCK</text>
<text x="249.2" y="54.3">ENC.SCK-</text>
<text x="249.2" y="56.8">ENC.SCK+</text>
<text x="85.7" y="61.9">INV_OUT.A</text>
<text x="85.6" y="67">INV_OUT.B</text>
<text x="85.6" y="72">INV_OUT.C</text>
<text x="248.4" y="89.8">ENC.MISO-</text>
<text x="204.5" y="92.4">ISOSPI.MISO</text>
<text x="248.4" y="92.4">ENC.MISO+</text>
<text x="190.5" y="122.8">ENC.SCK-</text>
<text x="190.5" y="120.3">ENC.MISO-</text>
<text x="235.7" y="120.3">ENC.MISO+</text>
<text x="236.5" y="122.8">ENC.SCK+</text>
<text x="177.8" y="139.4">SPI.MOSI</text>
<text x="177.8" y="141.9">SPI.MISO</text>
<text x="177.8" y="144.4">SPI.SCK</text>
<text x="177.8" y="147">SPI.~{CS}</text>
</g>
<g font-size="1.8" fill="#725600">
<text x="29.2" y="56.9">File:</text>
<text x="34.4" y="56.9">drive.kicad_sch</text>
<text x="125.7" y="56.9">File:</text>
<text x="131" y="56.9">mcu.kicad_sch</text>
</g>
</svg>
